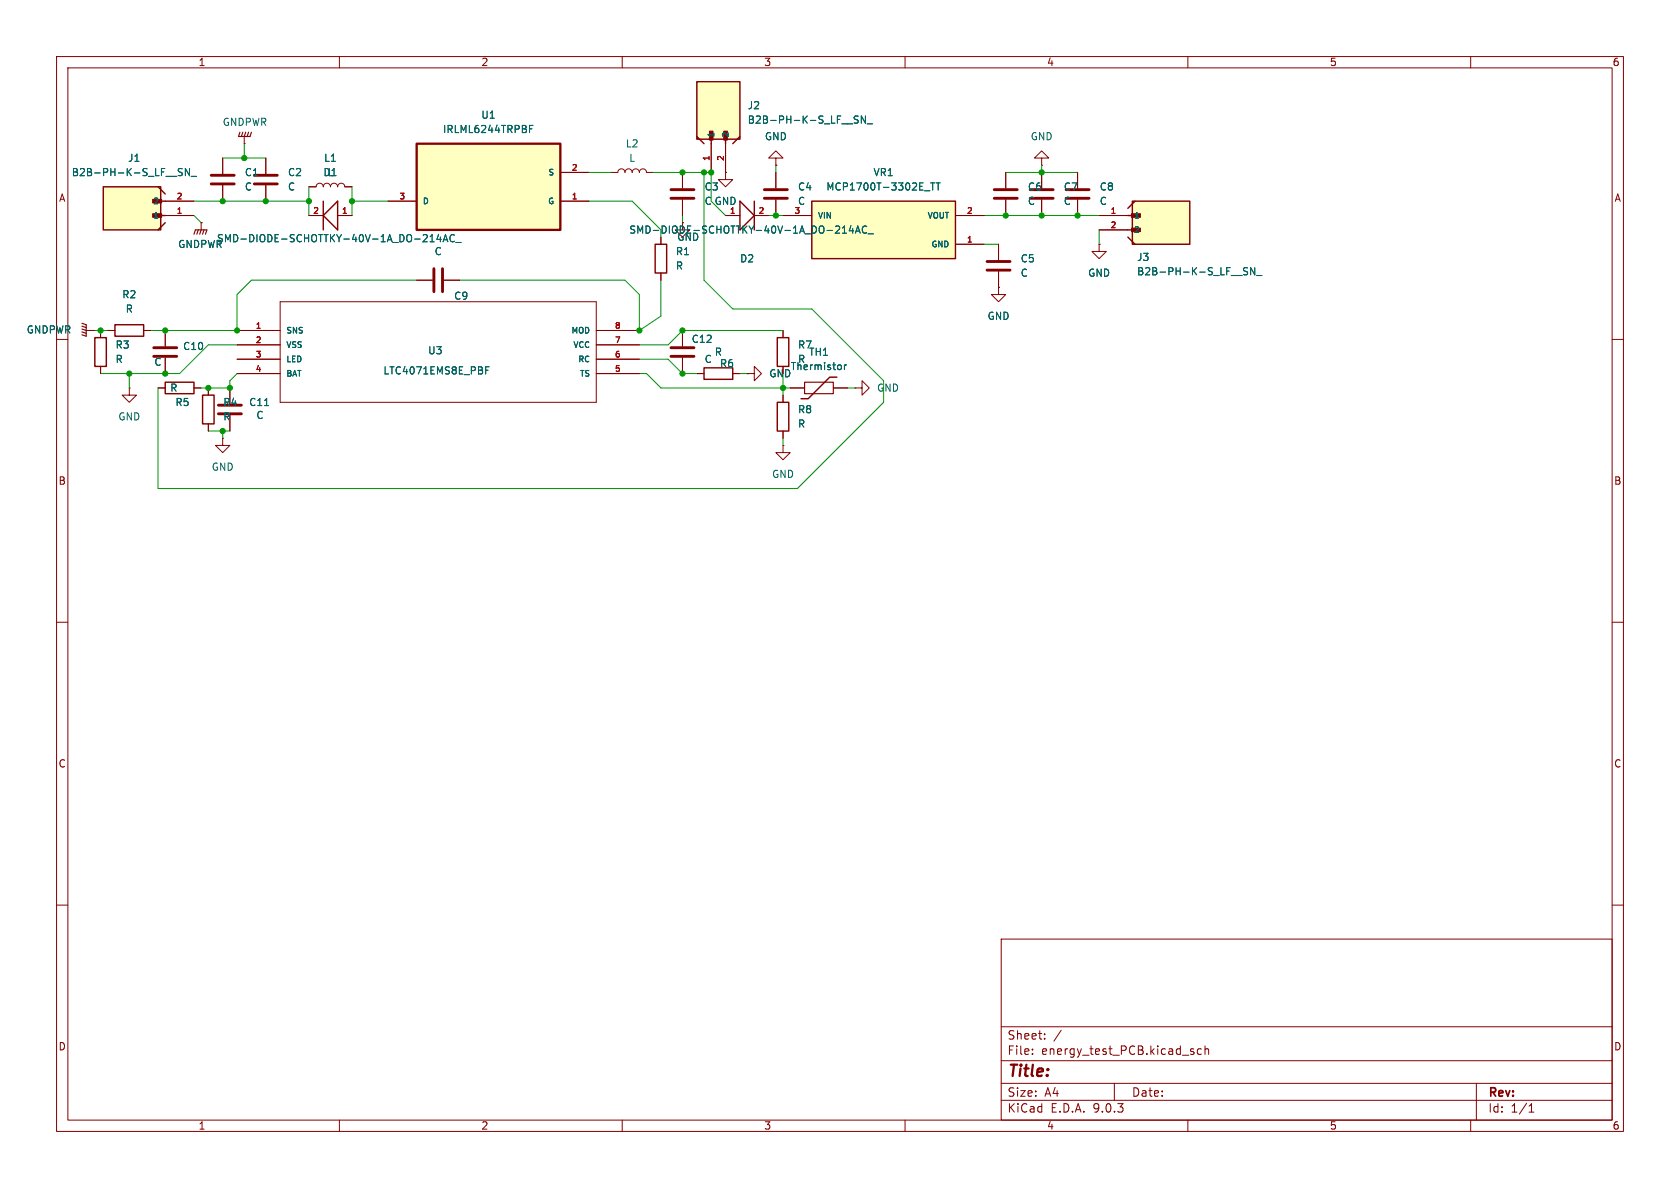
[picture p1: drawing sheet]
<svg xmlns="http://www.w3.org/2000/svg" width="297mm" height="210mm" viewBox="0 0 297 210" stroke-linecap="round" stroke-linejoin="round" font-family="sans-serif">
<g fill="none" stroke="#840000" stroke-width=".18">
<path d="M10 10h277v190h-277zM12 12h273v186h-273zM60 10v2M110 10v2M160 10v2M210 10v2M260 10v2M184.1 27.9h1.3l-1.3-1.2-1.2 1.2h1.2v1.3M184.1 29.2h.1M184.1 30.5v2.8M184.1 35.3v2.8M29.2 58.4v2.8"/>
<path d="M10 60h2M29.2 63.2v2.8M285 60h2M10 110h2M285 110h2M10 160h2M177 166h108v32h-108zM285 160h2M60 198v2M110 198v2M160 198v2M177 194.5h108"/>
<path d="M177 191.5h108M177 187.5h108M177 181.5h108M182.5 186.3v.1M182.5 185.5v.1M184.7 183.6v.1M184.7 182.8v.1M187.6 182.1l-1.3 2M197 191.5v3M210 198v2M210.9 185.9l.2 .2-.2 .3M210.9 185.4l.1 .1"/>
<path d="M212.4 185.5l-.4-.1-.3 .3v.4l.1 .2h.6M213 185.5l.2-.1 .4 .1 .1 .9M213 184.9v1.5M260 198v2M261 191.5v6.5M270.3 196.6h.9M270.3 195.5l.4-.4v1.5"/>
</g>
<path d="M182.1 33.5h4.1M182.1 35.1h4.1M27.2 63h4M27.2 61.5h4" fill="none" stroke="#840000" stroke-width=".51"/>
<path d="M18.3 33h10.1v7.6h-10.1z" fill="#ffffc2"/>
<path d="M18.3 33h10.1v7.6h-10.1zM27.3 38.1h1.9M27.3 35.6h1.9M27.9 33l1.3 1.3M29.2 39.4l-1.3 1.2" fill="none" stroke="#840000" stroke-width=".25"/>
<g fill="#840000" stroke="#840000" stroke-width=".18">
<path d="M27 37.8h1.6v.6h-1.6z"/>
<path d="M27 35.2h1.6v.7h-1.6z"/>
</g>
<path d="M29.2 38.1h5.1M29.2 35.6h5.1" fill="none" stroke="#840000" stroke-width=".18"/>
<path d="M31.6 30.3l.5 .2 .1 .3-.2 .3-.5-.1M32.2 29.8h-.5l-.1 .1M33.5 29.8v1.3l-.7-1.3v1.3M33.8 31.2h1" fill="none" stroke="#006464" stroke-width=".18"/>
<path d="M200.2 35.6h10.1v7.6h-10.1z" fill="#ffffc2"/>
<path d="M199.4 38.1h1.9M200.2 35.6h10.1v7.6h-10.1zM200.7 35.6l-1.3 1.2M199.4 40.6h1.9M199.4 41.9l1.3 1.3" fill="none" stroke="#840000" stroke-width=".25"/>
<path d="M200 37.8h1.6v.6h-1.6z" fill="#840000" stroke="#840000" stroke-width=".18"/>
<path d="M47 27.9v2.8M47 32.8v2.8M120.6 39.4v1.2h1.3l-1.3 1.3-1.2-1.3h1.2M120.6 39.4h.1M190.5 30.5v2.8M190.5 35.3v2.8M194.3 38.1h5.1M194.3 43.2v1.3h1.3l-1.3 1.2-1.3-1.2h1.3M194.3 43.2h.1M194.3 40.6h5.1" fill="none" stroke="#840000" stroke-width=".18"/>
<path d="M219.9 47.8l.5 .2 .2 .3-.3 .3-.5-.1M220.6 47.4l-.5-.1-.2 .1M221.8 47.3v1.3l-.7-1.3v1.3M222.1 48.7h1" fill="none" stroke="#006464" stroke-width=".18"/>
<path d="M45 31h4M45 32.5h4M188.5 33.5h4M188.5 35.1h4" fill="none" stroke="#840000" stroke-width=".51"/>
<path d="M143.5 35.6h25.4v10.1h-25.4z" fill="#ffffc2"/>
<path d="M57.1 35.6v5M59.7 35.6v5l-2.6-2.5zM143.5 35.6h25.4v10.1h-25.4zM16.8 59.7h2v5.1h-2zM20.3 57.4h5.1v2h-5.1zM115.8 43.2h2.1v5.1h-2.1zM29.2 67.6h5.1v2h-5.1zM35.8 69.9h2v5h-2z" fill="none" stroke="#840000" stroke-width=".25"/>
<g fill="none" stroke="#840000" stroke-width=".18">
<path d="M35.6 39.4h.1M35.6 39.4v1.2M39.4 27.9v2.8M39.4 32.8v2.8M43.2 25.4h.1M43.2 24.1v1.3M54.6 33h1.3a.64 .64 0 0 1 .6-.6 .64 .64 0 0 1 .6 .6 .64 .64 0 0 1 .7-.6 .64 .64 0 0 1 .6 .6 .64 .64 0 0 1 .7-.6 .64 .64 0 0 1 .6 .6 .64 .64 0 0 1 .6-.6 .64 .64 0 0 1 .7 .6h1.2M54.6 38.1h2.5M59.7 38.1h2.5M107.9 30.5h1.3a.64 .64 0 0 1 .7-.7 .64 .64 0 0 1 .6 .7 .64 .64 0 0 1 .6-.7 .64 .64 0 0 1 .7 .7 .64 .64 0 0 1 .6-.7 .64 .64 0 0 1 .6 .7 .64 .64 0 0 1 .7-.7 .64 .64 0 0 1 .6 .7h1.3M137.2 27.9h1.2l-1.2-1.2-1.3 1.2h1.3v1.3M137.2 29.2h.1"/>
<path d="M138.4 38.1h5.1M168.9 38.1h5.1M177.8 30.5v2.8M177.8 35.3v2.8M15.2 58.4h1.3M16.5 58.4h.1M17.8 58.4v1.3M19 58.4h1.3M25.4 58.4h1.3M41.9 58.4h7.6M49.5 53.3h55.9v17.8h-55.9zM73.7 49.5h2.8"/>
<path d="M78.5 49.5h2.8M105.4 58.4h7.6M116.8 41.9v1.3M116.8 48.3v1.2M168.9 43.2h5.1M176.5 50.8v1.3h1.3l-1.3 1.2-1.2-1.2h1.2M176.5 50.8h.1M176.5 43.2v2.8M176.5 48v2.8M17.8 64.8v1.2M22.9 68.6v1.3h1.2l-1.2 1.2-1.3-1.2h1.3M22.9 68.6h.1"/>
<path d="M27.9 68.6h1.3M34.3 68.6h1.3M36.8 68.6v1.3M36.8 74.9v1.3M39.4 77.5v1.2h1.2l-1.2 1.3-1.3-1.3h1.3M39.4 77.5h.1M40.6 68.6v2.8M40.6 73.4v2.8M41.9 61h7.6M41.9 63.5h7.6M41.9 66h7.6M105.4 61h7.6"/>
<path d="M105.4 63.5h7.6M105.4 66h7.6M138.4 78.7v1.3h1.3l-1.3 1.3-1.2-1.3h1.2M138.4 78.7h.1M151.1 68.6h1.3v-1.3l1.3 1.3-1.3 1.3v-1.3M151.1 68.6h.1"/>
</g>
<g fill="none" stroke="#006464" stroke-width=".18">
<path d="M163.4 33.7h1M164.5 32.3h.8M164.9 32.3v1.3M165.5 32.3h.7M165.9 32.3v1.3M76 42.7h.8M76.3 41.7l.1-.2v1.2M77.5 41.4l-.3 .9h.8M77.8 41.9v.8M78.3 42.7l.5-1.2 .4 1.2M78.4 42.4h.7M80.3 41.6a.6 .6 0 0 0-.8 .4 .6 .6 0 0 0 .6 .7l.2-.1"/>
<path d="M80.6 42.9h.9M46.8 71.7h.7M85.9 65.4h.4M85.9 64.8h.6"/>
</g>
<path d="M37.3 31h4.1M37.3 32.5h4.1M175.8 33.5h4M175.8 35.1h4M76.7 47.5v4.1M78.2 47.5v4.1M174.5 46.2h4.1M174.5 47.8h4.1M38.6 73.2h4.1M38.6 71.6h4.1" fill="none" stroke="#840000" stroke-width=".51"/>
<path d="M42.4 23.4l-.2 .7h2l.2-.7M42.9 23.4l-.2 .7M43.4 23.4l-.2 .7M43.9 23.4l-.2 .7M14.5 57.2l.7 .2v2l-.7-.2M14.5 57.7l.7 .2M14.5 58.2l.7 .2M14.5 58.7l.7 .2M34.3 41.4l.2-.8h2.1l-.3 .8M35.1 40.6l-.3 .8M35.6 40.6l-.3 .8M36.1 40.6l-.3 .8" fill="none" stroke="#840000" stroke-width=".2"/>
<path d="M73.7 25.4h25.4v15.2h-25.4z" fill="#ffffc2"/>
<path d="M73.7 25.4h25.4v15.2h-25.4z" fill="none" stroke="#840000" stroke-width=".41"/>
<g fill="none" stroke="#840000" stroke-width=".18">
<path d="M68.6 35.6h5.1M99.1 35.6h5M99.1 30.5h5M120.6 30.5v2.8M120.6 35.3v2.8M128.3 30.5v1.3h1.2l-1.2 1.2-1.3-1.2h1.3M128.3 30.5h.1M128.3 38.1h2.5M133.3 38.1h2.6M137.2 30.5v2.8M137.2 35.3v2.8M120.6 58.4v2.8"/>
<path d="M138.4 58.4v1.3M120.6 63.2v2.8M123.2 66h1.3M129.5 66h1.3M132.1 66h1.2v-1.2l1.3 1.2-1.3 1.3v-1.3M132.1 66h.1M138.4 64.8v1.2M138.4 69.9v1.2M138.4 76.2v1.3M139.7 68.6h2.5M147.3 68.6h2.6"/>
</g>
<path d="M93.6 22.8h.4M93.6 22.2h.6M150.4 39.9l-.3 .9h.8M148.9 41.2h.8M149.2 40.1l.1-.2v1.3M150.7 40.4v.8M151.2 41.2l.4-1.3 .5 1.3M151.3 40.9h.7M153.2 40.1a.6 .6 0 0 0-.8 .4 .6 .6 0 0 0 .6 .7l.2-.1M153.5 41.3h.9M149.3 64.5v.8M149.6 64.5l-.3 .2" fill="none" stroke="#006464" stroke-width=".18"/>
<path d="M118.6 33.5h4.1M118.6 35.1h4.1M135.1 33.5h4.1M135.1 35.1h4.1M118.6 63h4.1M118.6 61.5h4.1" fill="none" stroke="#840000" stroke-width=".51"/>
<path d="M130.8 35.6l2.5 2.5-2.5 2.5zM133.3 35.6v5M137.4 59.7h2v5.1h-2zM124.5 65h5v2.1h-5zM137.4 71.1h2v5.1h-2zM148 66.7h-1.3l-3.8 3.8h-1.3" fill="none" stroke="#840000" stroke-width=".25"/>
<path d="M142.2 67.6h5.1v2h-5.1z" fill="none" stroke="#840000" stroke-width=".2"/>
<path d="M123.2 14.4h7.6v10.2h-7.6z" fill="#ffffc2"/>
<path d="M123.2 14.4h7.6v10.2h-7.6zM123.2 24.1l1.3 1.3M125.7 23.5v1.9M128.3 23.5v1.9M130.8 24.1l-1.3 1.3" fill="none" stroke="#840000" stroke-width=".25"/>
<path d="M125.4 23.2h.6v1.6h-.6z" fill="#840000" stroke="#840000" stroke-width=".18"/>
<g fill="none" stroke="#840000" stroke-width=".18">
<path d="M29.2 38.1h5.1M29.2 35.6h5.1M35.6 39.4h.1M39.4 27.9v2.8M39.4 32.8v2.8M47 27.9v2.8M47 32.8v2.8M54.6 38.1h2.5M54.6 33h1.3M59.7 38.1h2.5M61 33h1.2M68.6 35.6h5.1"/>
<path d="M99.1 35.6h5M99.1 30.5h5M120.6 39.4h.1M120.6 30.5v2.8M120.6 35.3v2.8M125.7 25.4v5.1M128.3 30.5h.1M128.3 25.4v5.1M128.3 38.1h2.5M133.3 38.1h2.6M137.2 29.2h.1M137.2 30.5v2.8"/>
<path d="M137.2 35.3v2.8M138.4 38.1h5.1M168.9 38.1h5.1M177.8 30.5v2.8M177.8 35.3v2.8M184.1 30.5v2.8M184.1 35.3v2.8M190.5 30.5v2.8M190.5 35.3v2.8M194.3 38.1h5.1M16.5 58.4h.1M17.8 58.4v1.3"/>
<path d="M19 58.4h1.3M25.4 58.4h1.3M29.2 58.4v2.8M41.9 58.4h7.6M73.7 49.5h2.8M78.5 49.5h2.8M105.4 58.4h7.6M116.8 41.9v1.3M116.8 48.3v1.2M120.6 58.4v2.8M138.4 58.4v1.3M168.9 43.2h5.1"/>
<path d="M176.5 50.8h.1M176.5 43.2v2.8M176.5 48v2.8M194.3 43.2h.1M194.3 40.6h5.1M17.8 64.8v1.2M27.9 68.6h1.3M29.2 63.2v2.8M34.3 68.6h1.3M36.8 68.6v1.3M36.8 74.9v1.3M40.6 68.6v2.8"/>
<path d="M40.6 73.4v2.8M41.9 61h7.6M41.9 63.5h7.6M41.9 66h7.6M105.4 61h7.6M105.4 63.5h7.6M105.4 66h7.6M120.6 63.2v2.8M123.2 66h1.3M129.5 66h1.3M132.1 66h.1M138.4 64.8v1.2"/>
<path d="M138.4 69.9v1.2M138.4 76.2v1.3M139.7 68.6h2.5M147.3 68.6h2.6"/>
</g>
<g fill="none" stroke="#006464" stroke-width=".18">
<path d="M31.6 30.3l.5 .2 .1 .3-.2 .3-.5-.1M32.2 29.8h-.5l-.1 .1M33.5 29.8v1.3l-.7-1.3v1.3M33.8 31.2h1M93.6 22.8h.4M93.6 22.2h.6M150.4 39.9l-.3 .9h.8M151.1 21l.5 .2 .1 .3-.2 .3-.5-.1M151.7 20.6l-.5-.1-.1 .1M153 20.5v1.3l-.7-1.3v1.3M153.3 21.9h1M163.4 33.7h1"/>
<path d="M164.5 32.3h.8M164.9 32.3v1.3M165.5 32.3h.7M165.9 32.3v1.3M76 42.7h.8M76.3 41.7l.1-.2v1.2M77.5 41.4l-.3 .9h.8M77.8 41.9v.8M78.3 42.7l.5-1.2 .4 1.2M78.4 42.4h.7M80.3 41.6a.6 .6 0 0 0-.8 .4 .6 .6 0 0 0 .6 .7l.2-.1M80.6 42.9h.9"/>
<path d="M148.9 41.2h.8M149.2 40.1l.1-.2v1.3M150.7 40.4v.8M151.2 41.2l.4-1.3 .5 1.3M151.3 40.9h.7M153.2 40.1a.6 .6 0 0 0-.8 .4 .6 .6 0 0 0 .6 .7l.2-.1M153.5 41.3h.9M219.9 47.8l.5 .2 .2 .3-.3 .3-.5-.1M220.6 47.4l-.5-.1-.2 .1M221.8 47.3v1.3l-.7-1.3v1.3M222.1 48.7h1M46.8 71.7h.7"/>
<path d="M85.9 65.4h.4M85.9 64.8h.6M149.3 64.5v.8M149.6 64.5l-.3 .2"/>
</g>
<g fill="none" stroke="#009600" stroke-width=".18">
<path d="M34.3 35.6h20.3M34.3 38.1l1.3 1.3M39.4 27.9h7.6M43.2 25.4v2.5M54.6 33v5.1M62.2 35.6h6.4M62.2 33v5.1M104.1 35.6h7.7l5 5M104.1 30.5h3.8M115.6 30.5h10.1v5.1l2.6 2.5M120.6 38.1v1.3M124.5 30.5v19l5 5.1h14l12.7 12.7v3.8l-15.2 15.3h-113.1v-17.8"/>
<path d="M135.9 38.1h2.5M137.2 29.2v1.3M174 38.1h20.3M177.8 30.5h12.7M184.1 29.2v1.3M16.5 58.4h2.5M73.7 49.5h-29.3l-2.5 2.6v6.3h-15.2M81.3 49.5h29.2l2.5 2.6v6.3l3.8-2.5v-6.4M138.4 58.4h-17.8l-2.5 2.6h-5.1M174 43.2h2.5M194.3 40.6v2.6M22.9 66v2.6"/>
<path d="M36.8 76.2h3.8M39.4 76.2v1.3M41.9 61h-5.1l-5.1 5h-13.9M41.9 66l-1.3 1.3v1.3h-5M113 66h1.3l2.5 2.6h22.9M113 63.5h5.1l2.5 2.5h2.6M130.8 66h1.3M138.4 66v3.9M138.4 77.5v1.2M149.9 68.6h1.2"/>
</g>
<g fill="#009600" stroke="#009600" stroke-width=".18">
<circle cx="190.5" cy="38.1" r=".46"/>
<circle cx="177.8" cy="38.1" r=".46"/>
<circle cx="184.1" cy="30.5" r=".46"/>
<circle cx="184.1" cy="38.1" r=".46"/>
<circle cx="137.2" cy="38.1" r=".46"/>
<circle cx="29.2" cy="66" r=".46"/>
<circle cx="29.2" cy="58.4" r=".46"/>
<circle cx="41.9" cy="58.4" r=".46"/>
<circle cx="40.6" cy="68.6" r=".46"/>
<circle cx="39.4" cy="35.6" r=".46"/>
<circle cx="17.8" cy="58.4" r=".46"/>
<circle cx="22.9" cy="66" r=".46"/>
<circle cx="43.2" cy="27.9" r=".46"/>
<circle cx="54.6" cy="35.6" r=".46"/>
<circle cx="62.2" cy="35.6" r=".46"/>
<circle cx="47" cy="35.6" r=".46"/>
<circle cx="124.5" cy="30.5" r=".46"/>
<circle cx="125.7" cy="30.5" r=".46"/>
<circle cx="113" cy="58.4" r=".46"/>
<circle cx="120.6" cy="58.4" r=".46"/>
<circle cx="120.6" cy="30.5" r=".46"/>
<circle cx="36.8" cy="68.6" r=".46"/>
<circle cx="39.4" cy="76.2" r=".46"/>
<circle cx="138.4" cy="68.6" r=".46"/>
<circle cx="120.6" cy="66" r=".46"/>
</g>
<text font-size="2.8" fill="#840000" x="178" y="190.9">Title:</text>
<g font-size="2.1" fill="#840000">
<text x="178" y="184">Sheet:</text>
<text x="178" y="186.7">File:</text>
<text x="184.1" y="186.7">energy_test_PCB.kicad_sch</text>
<text x="178" y="196.9">KiCad</text>
<text x="178" y="194.1">Size:</text>
<text x="184.7" y="194.1">A4</text>
<text x="185.7" y="196.9">E.D.A.</text>
<text x="193.3" y="196.9">9.0.3</text>
<text x="200" y="194.1">Date:</text>
<text x="263" y="194.3">Rev:</text>
<text x="263" y="196.9">Id:</text>
<text x="267.1" y="196.9">1/1</text>
</g>
<g font-size="1.8" fill="#840000">
<text x="35" y="11.9">1</text>
<text x="85" y="11.9">2</text>
<text x="135" y="11.9">3</text>
<text x="185" y="11.9">4</text>
<text x="235" y="11.9">5</text>
<text x="285" y="11.9">6</text>
<text x="10.3" y="35.9">A</text>
<text x="285.3" y="35.9">A</text>
<text x="10.3" y="85.9">B</text>
<text x="285.3" y="85.9">B</text>
<text x="10.3" y="135.9">C</text>
<text x="285.3" y="135.9">C</text>
<text x="10.3" y="185.9">D</text>
<text x="285.3" y="185.9">D</text>
<text x="35" y="199.9">1</text>
<text x="85" y="199.9">2</text>
<text x="135" y="199.9">3</text>
<text x="185" y="199.9">4</text>
<text x="235" y="199.9">5</text>
<text x="285" y="199.9">6</text>
</g>
<g font-size="1.8" fill="#006464">
<text x="39.3" y="22.5">GNDPWR</text>
<text x="78.2" y="23.7">IRLML6244TRPBF</text>
<text x="85" y="21.2">U1</text>
<text x="132.1" y="19.5">J2</text>
<text x="132.1" y="22.1">B2B-PH-K-S_LF__SN_</text>
<text x="22.5" y="28.8">J1</text>
<text x="57.2" y="28.8">L1</text>
<text x="110.5" y="26.3">L2</text>
<text x="111.1" y="28.8">L</text>
<text x="135.1" y="25">GND</text>
<text x="182.1" y="25">GND</text>
<text x="12.6" y="31.3">B2B-PH-K-S_LF__SN_</text>
<text x="43.2" y="31.3">C1</text>
<text x="43.2" y="33.9">C</text>
<text x="50.8" y="31.3">C2</text>
<text x="50.8" y="33.9">C</text>
<text x="57.1" y="31.3">D1</text>
<text x="57.8" y="31.3">L</text>
<text x="124.5" y="33.9">C3</text>
<text x="141" y="33.9">C4</text>
<text x="146" y="33.9">MCP1700T-3302E_TT</text>
<text x="154.3" y="31.3">VR1</text>
<text x="181.6" y="33.9">C6</text>
<text x="188" y="33.9">C7</text>
<text x="194.3" y="33.9">C8</text>
<text x="111.2" y="41.5">SMD-DIODE-SCHOTTKY-40V-1A_DO-214AC_</text>
<text x="124.5" y="36.4">C GND</text>
<text x="141" y="36.4">C</text>
<text x="181.6" y="36.4">C</text>
<text x="188" y="36.4">C</text>
<text x="194.3" y="36.4">C</text>
<text x="31.4" y="44">GNDPWR</text>
<text x="38.3" y="43">SMD-DIODE-SCHOTTKY-40V-1A_DO-214AC_</text>
<text x="76.7" y="45.3">C</text>
<text x="119.4" y="45.3">R1</text>
<text x="119.4" y="47.9">R</text>
<text x="119.6" y="42.8">GND</text>
<text x="130.7" y="46.6">D2</text>
<text x="180.3" y="46.6">C5</text>
<text x="200.9" y="46.3">J3</text>
<text x="21.5" y="52.9">R2</text>
<text x="80.2" y="53.2">C9</text>
<text x="180.3" y="49.1">C</text>
<text x="192.3" y="49.1">GND</text>
<text x="200.9" y="48.9">B2B-PH-K-S_LF__SN_</text>
<text x="4.6" y="59.2">GNDPWR</text>
<text x="22.1" y="55.5">R</text>
<text x="174.5" y="56.7">GND</text>
<text x="20.3" y="61.8">R3</text>
<text x="20.3" y="64.4">R</text>
<text x="27.2" y="64.9">C</text>
<text x="32.3" y="62.1">C10</text>
<text x="75.6" y="62.8">U3</text>
<text x="122.2" y="60.8">C12</text>
<text x="124.5" y="64.4">C</text>
<text x="126.3" y="63.1">R</text>
<text x="127.2" y="65.1">R6</text>
<text x="139.7" y="65.6">Thermistor</text>
<text x="141" y="61.8">R7</text>
<text x="141" y="64.4">R</text>
<text x="142.9" y="63.1">TH1</text>
<text x="30" y="69.4">R</text>
<text x="30.9" y="72">R5</text>
<text x="39.4" y="72">R4</text>
<text x="44" y="72">C11</text>
<text x="67.7" y="66.4">LTC4071EMS8E_PBF</text>
<text x="135.9" y="66.9">GND</text>
<text x="154.9" y="69.4">GND</text>
<text x="20.8" y="74.5">GND</text>
<text x="39.4" y="74.5">R</text>
<text x="45.2" y="74.3">C</text>
<text x="141" y="73.3">R8</text>
<text x="141" y="75.8">R</text>
<text x="37.3" y="83.4">GND</text>
<text x="136.4" y="84.7">GND</text>
</g>
<g font-size="1.4" fill="#a90000">
<text x="125.5" y="28.6" transform="rotate(-90 125.5 28.6)">1</text>
<text x="128" y="28.6" transform="rotate(-90 128 28.6)">2</text>
<text x="31.1" y="35.3">2</text>
<text x="70.5" y="35.3">3</text>
<text x="101" y="35.3">1</text>
<text x="101" y="30.2">2</text>
<text x="31.1" y="37.8">1</text>
<text x="55.3" y="37.8">2</text>
<text x="60.3" y="37.8">1</text>
<text x="128.9" y="37.8">1</text>
<text x="134" y="37.8">2</text>
<text x="140.4" y="37.8">3</text>
<text x="170.8" y="37.8">2</text>
<text x="196.2" y="37.8">1</text>
<text x="196.2" y="40.4">2</text>
<text x="170.8" y="42.9">1</text>
<text x="45.1" y="58.2">1</text>
<text x="108.6" y="58.2">8</text>
<text x="45.1" y="60.7">2</text>
<text x="45.1" y="63.2">3</text>
<text x="45.1" y="65.8">4</text>
<text x="108.6" y="60.7">7</text>
<text x="108.6" y="63.2">6</text>
<text x="108.6" y="65.8">5</text>
</g>
<g font-size="1.4" fill="#006464">
<text x="126.5" y="24.4" transform="rotate(-90 126.5 24.4)">1</text>
<text x="129" y="24.4" transform="rotate(-90 129 24.4)">2</text>
<text x="96.8" y="31.2">S</text>
<text x="27" y="38.8">1</text>
<text x="27" y="36.3">2</text>
<text x="74.7" y="36.3">D</text>
<text x="96.8" y="36.3">G</text>
<text x="144.5" y="38.8">VIN</text>
<text x="163.9" y="38.8">VOUT</text>
<text x="200.4" y="38.8">1</text>
<text x="200.4" y="41.4">2</text>
<text x="164.5" y="43.9">GND</text>
<text x="50.5" y="59.2">SNS</text>
<text x="100.9" y="59.2">MOD</text>
<text x="50.5" y="61.7">VSS</text>
<text x="50.5" y="64.2">LED</text>
<text x="101.2" y="61.7">VCC</text>
<text x="102.1" y="64.2">RC</text>
<text x="50.5" y="66.8">BAT</text>
<text x="102.4" y="66.8">TS</text>
</g>
</svg>
